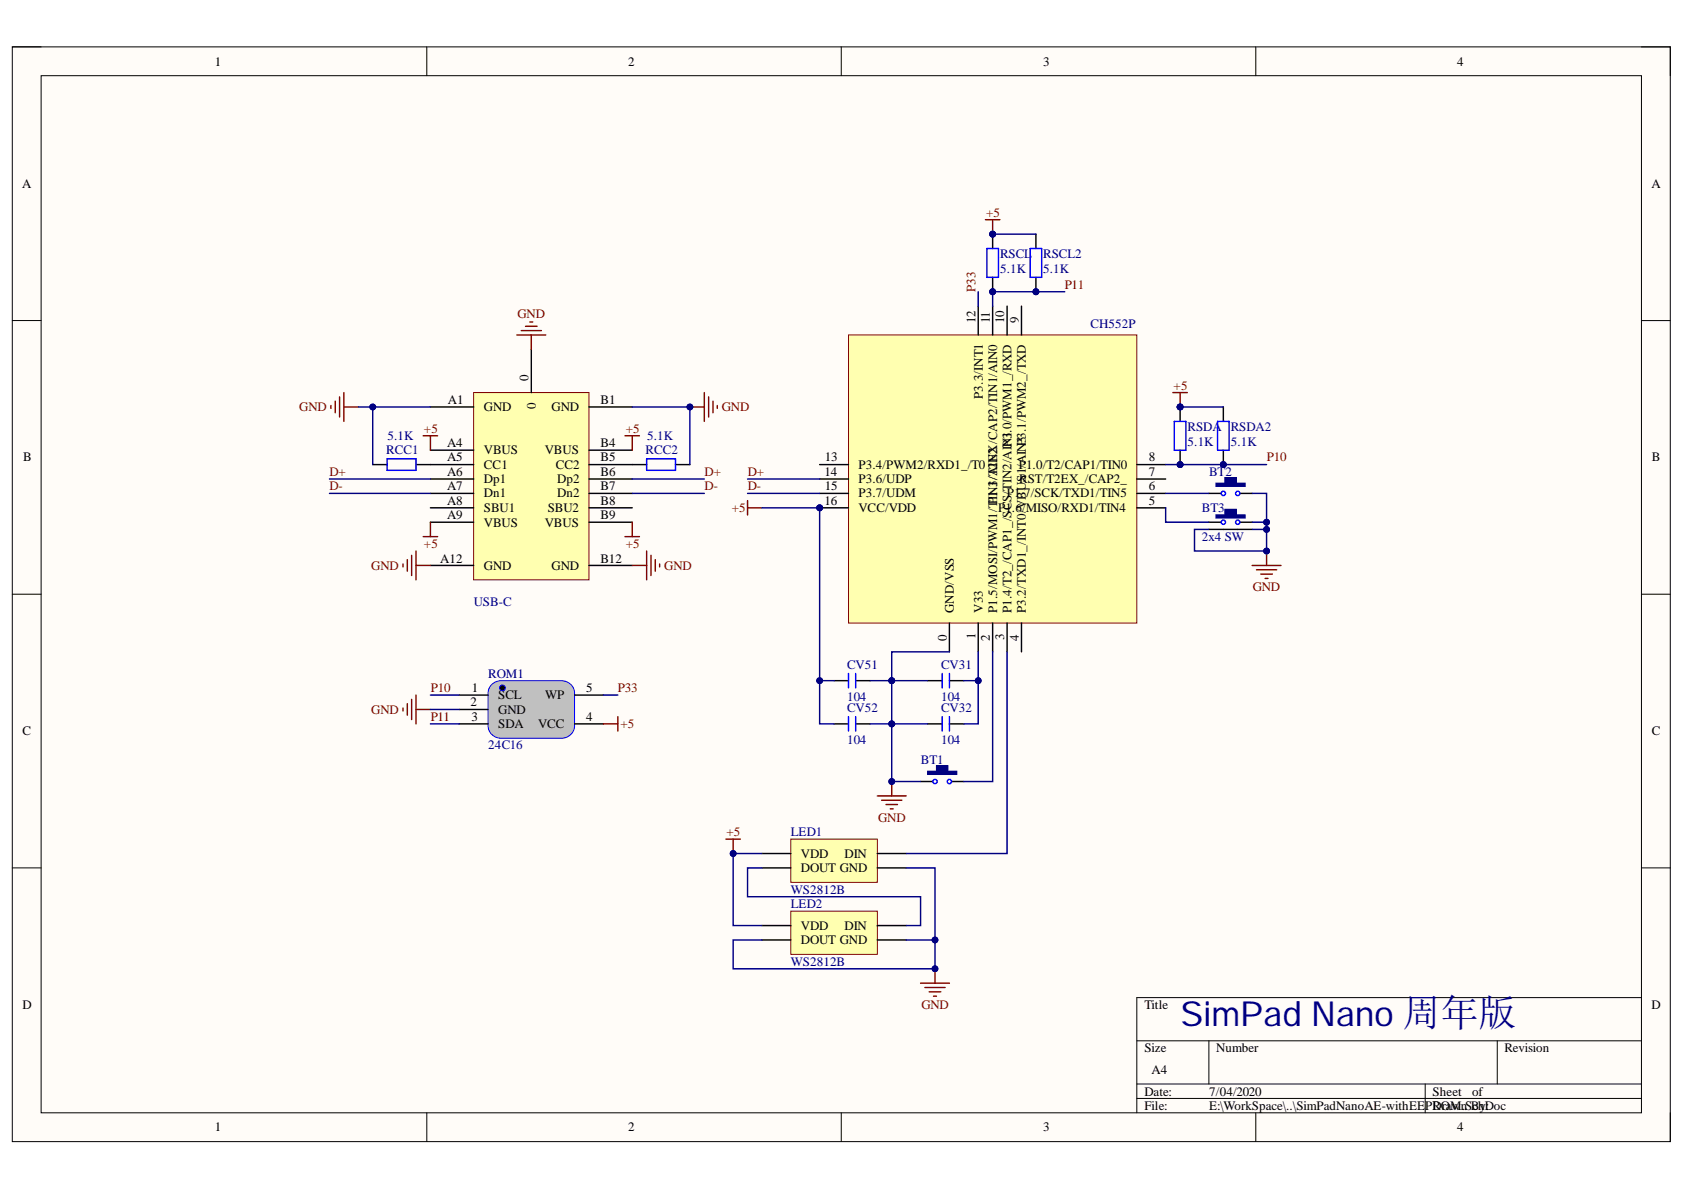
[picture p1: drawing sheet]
<svg xmlns="http://www.w3.org/2000/svg" width="297mm" height="210mm" viewBox="0 0 297 210" stroke-linecap="round" stroke-linejoin="round" font-family="sans-serif">
<path d="M2.2 8.3h292.4v193.1h-292.4z" fill-rule="evenodd" fill="#fffcf8"/>
<path d="M2.2 8.3h292.4v193.1h-292.4z" fill="none" stroke="#000" stroke-width=".18"/>
<path d="M7.3 13.4h282.2v182.9h-282.2z" fill-rule="evenodd" fill="#fffcf8"/>
<g fill="none" stroke="#000" stroke-width=".18">
<path d="M2.2 8.3h5.1M7.3 13.4h282.2v182.9h-282.2zM75.3 8.3v5M148.4 8.3v5M221.5 8.3v5.1M289.5 8.3h5.1v5.1M2.2 56.5h5.1M289.5 56.5h5.1M2.2 104.8h5.1M289.5 104.8h5.1M2.2 153.1h5.1M289.5 153.1h5.1"/>
<path d="M289.5 176h-89v20.3M75.3 196.3v5.1M148.4 196.3v5.1M200.5 183.6h89M200.5 191.2h89M200.5 193.8h89M213.2 183.6v7.6M221.5 196.3v5.1M251.4 191.2v5.1M264.1 183.6v7.6M294.6 196.3v5.1"/>
</g>
<path d="M218.3 92.1h2.6" fill="none" stroke="#000" stroke-width=".25"/>
<circle cx="218.3" cy="92.1" r=".38" fill="#fff"/>
<circle cx="218.3" cy="92.1" r=".38" fill="none" stroke="#00f" stroke-width=".25"/>
<path d="M214.5 90.8h5.1v.6h-5.1z" fill-rule="evenodd" fill="#000080"/>
<path d="M214.5 90.8h5.1v.6h-5.1z" fill="none" stroke="#000080" stroke-width=".25"/>
<path d="M216 89.8h2.1v1.3h-2.1z" fill-rule="evenodd" fill="#000080"/>
<path d="M216 89.8h2.1v1.3h-2.1z" fill="none" stroke="#000080" stroke-width=".18"/>
<path d="M213.2 92.1h2.6" fill="none" stroke="#000" stroke-width=".25"/>
<circle cx="215.8" cy="92.1" r=".38" fill="#fff"/>
<circle cx="215.8" cy="92.1" r=".38" fill="none" stroke="#00f" stroke-width=".25"/>
<path d="M213.2 93.4h7.7" fill="none" stroke="#000" stroke-width=".25"/>
<path d="M83.5 69.2h20.4v33.1h-20.4z" fill-rule="evenodd" fill="#ffffb0"/>
<path d="M83.5 69.2h20.4v33.1h-20.4z" fill="none" stroke="#800000" stroke-width=".18"/>
<g fill="none" stroke="#000" stroke-width=".25">
<path d="M75.9 71.8h7.6M75.9 79.4h7.6M93.7 61.6v7.6M103.9 71.8h7.6M103.9 79.4h7.6M75.9 81.9h7.6M75.9 84.5h7.6M75.9 87h7.6M75.9 89.6h7.6M75.9 92.1h7.6M75.9 99.7h7.6M103.9 81.9h7.6"/>
<path d="M103.9 84.5h7.6M103.9 87h7.6M103.9 89.6h7.6M103.9 92.1h7.6M103.9 99.7h7.6"/>
</g>
<g fill="none" stroke="#800000" stroke-width=".25">
<path d="M91.2 59.1h5.1M91.9 58.3h3.6M92.7 57.6h2M93.5 56.8h.5M93.7 59.1v2.5M58.4 71.5v.5M59.1 70.8v2M59.9 70v3.6M60.7 69.2v5.1M60.7 71.8h2.5M121.7 71.8h2.5M124.2 69.2v5.1"/>
<path d="M125 70v3.6M125.8 70.8v2M126.5 71.5v.5M71.1 99.5v.5M71.8 98.7v2.1M72.6 98v3.5M73.4 99.7h2.5M73.4 97.2v5.1M111.5 99.7h2.6M114.1 97.2v5.1M114.8 98v3.5M115.6 98.7v2.1"/>
<path d="M116.4 99.5v.5"/>
</g>
<circle cx="121.7" cy="71.8" r=".51" fill="#000080"/>
<circle cx="121.7" cy="71.8" r=".51" fill="none" stroke="#000080" stroke-width=".18"/>
<path d="M65.7 81.9h2.6M73.4 81.9h2.5M111.5 81.9h2.6M119.1 81.9h2.6" fill="none" stroke="#000" stroke-width=".25"/>
<path d="M68.3 80.9h5.1v2.1h-5.1zM114.1 80.9h5v2.1h-5z" fill="none" stroke="#00f" stroke-width=".25"/>
<path d="M74.6 76.9h2.6M75.9 76.9v2.5M110.2 76.9h2.6M111.5 76.9v2.5M74.6 94.7h2.6M75.9 92.1v2.6M110.2 94.7h2.6M111.5 92.1v2.6" fill="none" stroke="#800000" stroke-width=".25"/>
<circle cx="144.6" cy="89.6" r=".51" fill="#000080"/>
<circle cx="144.6" cy="89.6" r=".51" fill="none" stroke="#000080" stroke-width=".18"/>
<path d="M149.7 59.1h50.8v50.8h-50.8z" fill-rule="evenodd" fill="#ffffb0"/>
<path d="M149.7 59.1h50.8v50.8h-50.8z" fill="none" stroke="#800000" stroke-width=".18"/>
<g fill="none" stroke="#000" stroke-width=".25">
<path d="M172.5 54v5.1M175.1 54v5.1M177.6 54v5.1M180.2 54v5.1M144.6 89.6h5.1M144.6 87h5.1M144.6 84.5h5.1M144.6 81.9h5.1M200.5 89.6h5.1M200.5 87h5.1M200.5 84.5h5.1M200.5 81.9h5.1"/>
<path d="M172.5 109.9v5.1M175.1 109.9v5.1M177.6 109.9v5.1M180.2 109.9v5.1"/>
</g>
<circle cx="144.6" cy="89.6" r=".51" fill="#000080"/>
<circle cx="144.6" cy="89.6" r=".51" fill="none" stroke="#000080" stroke-width=".18"/>
<path d="M167.5 109.9v5.1" fill="none" stroke="#000" stroke-width=".25"/>
<path d="M139.5 148h15.2v7.6h-15.2z" fill-rule="evenodd" fill="#ffffb0"/>
<path d="M139.5 148h15.2v7.6h-15.2z" fill="none" stroke="#800000" stroke-width=".18"/>
<path d="M134.4 150.6h5.1M134.4 153.1h5.1M154.7 150.6h5.1M154.7 153.1h5.1" fill="none" stroke="#000" stroke-width=".25"/>
<path d="M139.5 160.7h15.2v7.6h-15.2z" fill-rule="evenodd" fill="#ffffb0"/>
<path d="M139.5 160.7h15.2v7.6h-15.2z" fill="none" stroke="#800000" stroke-width=".18"/>
<path d="M134.4 163.3h5.1M134.4 165.8h5.1M154.7 163.3h5.1M154.7 165.8h5.1" fill="none" stroke="#000" stroke-width=".25"/>
<path d="M128 148h2.6M129.3 148v2.6" fill="none" stroke="#800000" stroke-width=".25"/>
<circle cx="129.3" cy="150.6" r=".51" fill="#000080"/>
<circle cx="129.3" cy="150.6" r=".51" fill="none" stroke="#000080" stroke-width=".18"/>
<path d="M162.4 173.4h5.1M163.1 174.2h3.6M163.9 174.9h2M164.7 175.7h.5M164.9 170.9v2.5" fill="none" stroke="#800000" stroke-width=".25"/>
<circle cx="164.9" cy="170.9" r=".51" fill="#000080"/>
<circle cx="164.9" cy="170.9" r=".51" fill="none" stroke="#000080" stroke-width=".18"/>
<path d="M157.3 137.9v2.5M154.7 140.4h5.1M155.5 141.2h3.6M156.3 141.9h2M157 142.7h.5" fill="none" stroke="#800000" stroke-width=".25"/>
<circle cx="157.3" cy="137.9" r=".51" fill="#000080"/>
<circle cx="157.3" cy="137.9" r=".51" fill="none" stroke="#000080" stroke-width=".18"/>
<path d="M131.9 88.3v2.5M131.9 89.6h2.5M220.9 99.7h5.1M223.4 97.2v2.5M221.6 100.5h3.6M222.4 101.3h2M223.2 102h.5" fill="none" stroke="#800000" stroke-width=".25"/>
<path d="M147.1 120.1h2.6M147.1 127.7h2.6M150.9 120.1h2.6M150.9 127.7h2.6M163.6 120.1h2.6M163.6 127.7h2.6M167.5 120.1h2.5M167.5 127.7h2.5" fill="none" stroke="#000" stroke-width=".25"/>
<path d="M149.7 118.8v2.5M150.9 118.8v2.5M166.2 118.8v2.5M167.5 118.8v2.5M149.7 126.4v2.6M150.9 126.4v2.6M166.2 126.4v2.6M167.5 126.4v2.6" fill="none" stroke="#00f" stroke-width=".25"/>
<circle cx="223.4" cy="97.2" r=".51" fill="#000080"/>
<circle cx="223.4" cy="97.2" r=".51" fill="none" stroke="#000080" stroke-width=".18"/>
<path d="M162.4 137.9h2.5M167.5 137.9h2.5" fill="none" stroke="#000" stroke-width=".25"/>
<circle cx="167.5" cy="137.9" r=".38" fill="#fff"/>
<circle cx="167.5" cy="137.9" r=".38" fill="none" stroke="#00f" stroke-width=".25"/>
<circle cx="164.9" cy="137.9" r=".38" fill="#fff"/>
<circle cx="164.9" cy="137.9" r=".38" fill="none" stroke="#00f" stroke-width=".25"/>
<path d="M163.6 136.1h5.1v.5h-5.1z" fill-rule="evenodd" fill="#000080"/>
<path d="M163.6 136.1h5.1v.5h-5.1z" fill="none" stroke="#000080" stroke-width=".25"/>
<path d="M165.2 135.1h2v1.2h-2z" fill-rule="evenodd" fill="#000080"/>
<path d="M165.2 135.1h2v1.2h-2z" fill="none" stroke="#000080" stroke-width=".18"/>
<path d="M213.2 87h2.6M218.3 87h2.6" fill="none" stroke="#000" stroke-width=".25"/>
<circle cx="218.3" cy="87" r=".38" fill="#fff"/>
<circle cx="218.3" cy="87" r=".38" fill="none" stroke="#00f" stroke-width=".25"/>
<circle cx="215.8" cy="87" r=".38" fill="#fff"/>
<circle cx="215.8" cy="87" r=".38" fill="none" stroke="#00f" stroke-width=".25"/>
<path d="M214.5 85.3h5.1v.5h-5.1z" fill-rule="evenodd" fill="#000080"/>
<path d="M214.5 85.3h5.1v.5h-5.1z" fill="none" stroke="#000080" stroke-width=".25"/>
<path d="M216 84.2h2.1v1.3h-2.1z" fill-rule="evenodd" fill="#000080"/>
<path d="M216 84.2h2.1v1.3h-2.1z" fill="none" stroke="#000080" stroke-width=".18"/>
<path d="M86.8 120.7l1-.6h.6h10.6a2.28 2.28 0 0 1 2.3 2.2v5.7a2.28 2.28 0 0 1-2.3 2.2h-10.6a2.28 2.28 0 0 1-2.3-2.2v-5.7l.1-.6z" fill="#c0c0c0"/>
<g fill="none" stroke="#00f" stroke-width=".18">
<path d="M86.8 120.7l1-.6h.6h10.6a2.28 2.28 0 0 1 2.3 2.2v5.7a2.28 2.28 0 0 1-2.3 2.2h-10.6a2.28 2.28 0 0 1-2.3-2.2v-5.7l.1-.6z"/>
<circle cx="88.6" cy="121.3" r=".51"/>
</g>
<path d="M81 122.6h5.1M81 125.1h5.1M81 127.7h5.1M101.3 122.6h5.1M101.3 127.7h5.1" fill="none" stroke="#000" stroke-width=".25"/>
<circle cx="88.6" cy="121.3" r=".51" fill="#000"/>
<path d="M173.8 38.8h2.6M175.1 38.8v2.5M206.9 69.2h2.5M208.2 69.2v2.6M71.1 124.9v.5M71.8 124.1v2.1M72.6 123.4v3.5M73.4 122.6v5.1M73.4 125.1h2.5M106.4 127.7h2.6M109 126.4v2.6" fill="none" stroke="#800000" stroke-width=".25"/>
<path d="M207.1 74.3v5.1M209.2 74.3v5.1" fill="none" stroke="#00f" stroke-width=".25"/>
<circle cx="175.1" cy="51.5" r=".51" fill="#000080"/>
<circle cx="175.1" cy="51.5" r=".51" fill="none" stroke="#000080" stroke-width=".18"/>
<path d="M175.1 48.9v2.6" fill="none" stroke="#000" stroke-width=".25"/>
<circle cx="175.1" cy="51.5" r=".51" fill="#000080"/>
<circle cx="175.1" cy="51.5" r=".51" fill="none" stroke="#000080" stroke-width=".18"/>
<path d="M174.1 43.8v5.1h2v-5.1M181.7 48.9v-5.1h2v5.1M214.8 79.4v-5.1h2v5.1" fill="none" stroke="#00f" stroke-width=".25"/>
<path d="M182.7 41.3v2.5M215.8 71.8v2.5" fill="none" stroke="#000" stroke-width=".25"/>
<path d="M63.2 71.8h12.7M208.2 71.8h7.6M58.1 87h17.8M58.1 84.5h17.8" fill="none" stroke="#000080" stroke-width=".25"/>
<circle cx="65.7" cy="71.8" r=".51" fill="#000080"/>
<circle cx="65.7" cy="71.8" r=".51" fill="none" stroke="#000080" stroke-width=".18"/>
<path d="M111.5 71.8h10.2v10.1M111.5 87h12.7M111.5 84.5h12.7M75.9 127.7h5.1M75.9 125.1h5.1M75.9 122.6h5.1M106.4 122.6h2.6" fill="none" stroke="#000080" stroke-width=".25"/>
<circle cx="121.7" cy="71.8" r=".51" fill="#000080"/>
<circle cx="121.7" cy="71.8" r=".51" fill="none" stroke="#000080" stroke-width=".18"/>
<path d="M159.8 153.1h5.1v17.8h-35.6v-5.1h5.1" fill="none" stroke="#000080" stroke-width=".25"/>
<circle cx="164.9" cy="170.9" r=".51" fill="#000080"/>
<circle cx="164.9" cy="170.9" r=".51" fill="none" stroke="#000080" stroke-width=".18"/>
<circle cx="164.9" cy="165.8" r=".51" fill="#000080"/>
<circle cx="164.9" cy="165.8" r=".51" fill="none" stroke="#000080" stroke-width=".18"/>
<path d="M134.4 150.6h-5.1v12.7h5.1" fill="none" stroke="#000080" stroke-width=".25"/>
<circle cx="129.3" cy="150.6" r=".51" fill="#000080"/>
<circle cx="129.3" cy="150.6" r=".51" fill="none" stroke="#000080" stroke-width=".18"/>
<path d="M131.9 87h12.7M131.9 84.5h12.7M134.4 89.6h10.2v38.1h2.5M134.4 153.1h-2.5v5.1h30.5v5.1h-2.6" fill="none" stroke="#000080" stroke-width=".25"/>
<circle cx="144.6" cy="89.6" r=".51" fill="#000080"/>
<circle cx="144.6" cy="89.6" r=".51" fill="none" stroke="#000080" stroke-width=".18"/>
<circle cx="144.6" cy="120.1" r=".51" fill="#000080"/>
<circle cx="144.6" cy="120.1" r=".51" fill="none" stroke="#000080" stroke-width=".18"/>
<path d="M144.6 120.1h2.5" fill="none" stroke="#000080" stroke-width=".25"/>
<circle cx="144.6" cy="120.1" r=".51" fill="#000080"/>
<circle cx="144.6" cy="120.1" r=".51" fill="none" stroke="#000080" stroke-width=".18"/>
<path d="M153.5 127.7h3.8" fill="none" stroke="#000080" stroke-width=".25"/>
<circle cx="157.3" cy="127.7" r=".51" fill="#000080"/>
<circle cx="157.3" cy="127.7" r=".51" fill="none" stroke="#000080" stroke-width=".18"/>
<path d="M153.5 120.1h3.8" fill="none" stroke="#000080" stroke-width=".25"/>
<circle cx="157.3" cy="120.1" r=".51" fill="#000080"/>
<circle cx="157.3" cy="120.1" r=".51" fill="none" stroke="#000080" stroke-width=".18"/>
<path d="M167.5 115h-10.2v22.9h5.1" fill="none" stroke="#000080" stroke-width=".25"/>
<circle cx="157.3" cy="137.9" r=".51" fill="#000080"/>
<circle cx="157.3" cy="137.9" r=".51" fill="none" stroke="#000080" stroke-width=".18"/>
<circle cx="157.3" cy="127.7" r=".51" fill="#000080"/>
<circle cx="157.3" cy="127.7" r=".51" fill="none" stroke="#000080" stroke-width=".18"/>
<circle cx="157.3" cy="120.1" r=".51" fill="#000080"/>
<circle cx="157.3" cy="120.1" r=".51" fill="none" stroke="#000080" stroke-width=".18"/>
<path d="M157.3 127.7h6.3" fill="none" stroke="#000080" stroke-width=".25"/>
<circle cx="157.3" cy="127.7" r=".51" fill="#000080"/>
<circle cx="157.3" cy="127.7" r=".51" fill="none" stroke="#000080" stroke-width=".18"/>
<path d="M157.3 120.1h6.3" fill="none" stroke="#000080" stroke-width=".25"/>
<circle cx="157.3" cy="120.1" r=".51" fill="#000080"/>
<circle cx="157.3" cy="120.1" r=".51" fill="none" stroke="#000080" stroke-width=".18"/>
<path d="M159.8 165.8h5.1" fill="none" stroke="#000080" stroke-width=".25"/>
<circle cx="164.9" cy="165.8" r=".51" fill="#000080"/>
<circle cx="164.9" cy="165.8" r=".51" fill="none" stroke="#000080" stroke-width=".18"/>
<path d="M172.5 115v12.7h-2.5M175.1 115v22.9h-5.1M177.6 115v35.6h-17.8" fill="none" stroke="#000080" stroke-width=".25"/>
<circle cx="172.5" cy="120.1" r=".51" fill="#000080"/>
<circle cx="172.6" cy="120.1" r=".51" fill="none" stroke="#000080" stroke-width=".18"/>
<path d="M170 120.1h2.5" fill="none" stroke="#000080" stroke-width=".25"/>
<circle cx="172.5" cy="120.1" r=".51" fill="#000080"/>
<circle cx="172.6" cy="120.1" r=".51" fill="none" stroke="#000080" stroke-width=".18"/>
<path d="M187.8 51.5h-12.7v2.5" fill="none" stroke="#000080" stroke-width=".25"/>
<circle cx="175.1" cy="51.5" r=".51" fill="#000080"/>
<circle cx="175.1" cy="51.5" r=".51" fill="none" stroke="#000080" stroke-width=".18"/>
<path d="M175.1 41.3h7.6M205.6 89.6v2.5h7.6M205.6 81.9h17.8M205.6 87h7.6M220.9 87h2.5v10.2h-12.7v-3.8h2.5" fill="none" stroke="#000080" stroke-width=".25"/>
<circle cx="223.4" cy="97.2" r=".51" fill="#000080"/>
<circle cx="223.4" cy="97.2" r=".51" fill="none" stroke="#000080" stroke-width=".18"/>
<circle cx="223.4" cy="93.4" r=".51" fill="#000080"/>
<circle cx="223.4" cy="93.4" r=".51" fill="none" stroke="#000080" stroke-width=".18"/>
<circle cx="223.4" cy="92.1" r=".51" fill="#000080"/>
<circle cx="223.4" cy="92.1" r=".51" fill="none" stroke="#000080" stroke-width=".18"/>
<path d="M220.9 93.4h2.5" fill="none" stroke="#000080" stroke-width=".25"/>
<circle cx="223.4" cy="93.4" r=".51" fill="#000080"/>
<circle cx="223.4" cy="93.4" r=".51" fill="none" stroke="#000080" stroke-width=".18"/>
<path d="M220.9 92.1h2.5" fill="none" stroke="#000080" stroke-width=".25"/>
<circle cx="223.4" cy="92.1" r=".51" fill="#000080"/>
<circle cx="223.4" cy="92.1" r=".51" fill="none" stroke="#000080" stroke-width=".18"/>
<path d="M65.7 71.8v10.1" fill="none" stroke="#000080" stroke-width=".25"/>
<circle cx="65.7" cy="71.8" r=".51" fill="#000080"/>
<circle cx="65.7" cy="71.8" r=".51" fill="none" stroke="#000080" stroke-width=".18"/>
<path d="M172.5 51.5v2.5" fill="none" stroke="#000080" stroke-width=".25"/>
<text font-size="6.1" fill="#000080" x="208.2" y="181">SimPad Nano 周年版</text>
<g font-size="3.5" fill="#000080">
<text x="174.3" y="43.4">PIRSCL02</text>
<text x="181.7" y="50.8">PIRSCL201</text>
<text x="207.1" y="73.7">PIRSDA02</text>
<text x="207.1" y="81.5">PIRSDA01</text>
<text x="214.8" y="81.5">PIRSDA201</text>
</g>
<g font-size="2.3">
<text x="37.9" y="11.6">1</text>
<text x="110.8" y="11.6">2</text>
<text x="184" y="11.6">3</text>
<text x="257" y="11.6">4</text>
<text x="3.9" y="33.1">A</text>
<text x="291.3" y="33.1">A</text>
<text x="172.1" y="57.1" transform="rotate(-90 172.1 57.1)">12</text>
<text x="174.6" y="57.1" transform="rotate(-90 174.6 57.1)">11</text>
<text x="177.2" y="57.1" transform="rotate(-90 177.2 57.1)">10</text>
<text x="179.7" y="57.1" transform="rotate(-90 179.7 57.1)">9</text>
<text x="79" y="71.3">A1</text>
<text x="93.2" y="67.2" transform="rotate(-90 93.2 67.2)">0</text>
<text x="105.9" y="71.3">B1</text>
<text x="173.3" y="70.3" transform="rotate(-90 173.3 70.3)">P3.3/INT1</text>
<text x="85.4" y="72.5">GND</text>
<text x="94.5" y="72.1" transform="rotate(-90 94.5 72.1)">0</text>
<text x="97.3" y="72.5">GND</text>
<text x="4.1" y="81.4">B</text>
<text x="78.8" y="78.9">A4</text>
<text x="78.8" y="81.4">A5</text>
<text x="78.8" y="83.9">A6</text>
<text x="85.4" y="80.1">VBUS</text>
<text x="85.4" y="82.7">CC1</text>
<text x="96.1" y="80.1">VBUS</text>
<text x="98.1" y="82.7">CC2</text>
<text x="105.9" y="78.9">B4</text>
<text x="105.9" y="81.4">B5</text>
<text x="105.9" y="83.9">B6</text>
<text x="145.4" y="83.9">14</text>
<text x="145.5" y="81.4">13</text>
<text x="151.4" y="82.7">P3.4/PWM2/RXD1_/T0</text>
<text x="178.4" y="78.8" transform="rotate(-90 178.4 78.8)">P3.0/PWM1_/RXD</text>
<text x="179.7" y="82.7">P1.0/T2/CAP1/TIN0</text>
<text x="202.6" y="83.9">7</text>
<text x="202.6" y="81.4">8</text>
<text x="291.4" y="81.4">B</text>
<text x="78.8" y="86.5">A7</text>
<text x="78.8" y="89">A8</text>
<text x="85.4" y="85.2">Dp1</text>
<text x="85.4" y="87.7">Dn1</text>
<text x="98.3" y="85.2">Dp2</text>
<text x="98.3" y="87.7">Dn2</text>
<text x="105.9" y="86.5">B7</text>
<text x="105.9" y="89">B8</text>
<text x="145.4" y="89">16</text>
<text x="145.5" y="86.5">15</text>
<text x="151.4" y="85.2">P3.6/UDP</text>
<text x="151.4" y="87.7">P3.7/UDM</text>
<text x="175.9" y="87.6" transform="rotate(-90 175.9 87.6)">N1/T2EX/CAP2/TIN1/AIN0</text>
<text x="177.6" y="87.7">P1.7/SCK/TXD1/TIN5</text>
<text x="179.8" y="85.2">RST/T2EX_/CAP2_</text>
<text x="202.6" y="89">5</text>
<text x="202.6" y="86.5">6</text>
<text x="78.8" y="91.5">A9</text>
<text x="85.4" y="90.3">SBU1</text>
<text x="85.4" y="92.9">VBUS</text>
<text x="96.1" y="92.9">VBUS</text>
<text x="96.6" y="90.3">SBU2</text>
<text x="105.9" y="91.5">B9</text>
<text x="151.4" y="90.3">VCC/VDD</text>
<text x="176.1" y="90.3">P1.6/MISO/RXD1/TIN4</text>
<text x="77.7" y="99.2">A12</text>
<text x="85.4" y="100.5">GND</text>
<text x="97.3" y="100.5">GND</text>
<text x="105.9" y="99.2">B12</text>
<text x="167" y="113" transform="rotate(-90 167 113)">0</text>
<text x="168.3" y="108.1" transform="rotate(-90 168.3 108.1)">GND/VSS</text>
<text x="172.1" y="112.8" transform="rotate(-90 172.1 112.8)">1</text>
<text x="173.3" y="108.1" transform="rotate(-90 173.3 108.1)">V33</text>
<text x="174.6" y="113" transform="rotate(-90 174.6 113)">2</text>
<text x="175.9" y="108.1" transform="rotate(-90 175.9 108.1)">P1.5/MOSI/PWM1/TPI1.3/AIN2</text>
<text x="177.2" y="112.8" transform="rotate(-90 177.2 112.8)">3</text>
<text x="178.4" y="108.1" transform="rotate(-90 178.4 108.1)">P1.4/T2_/CAP1_/SCS/TIN2/AIN1</text>
<text x="179.7" y="113" transform="rotate(-90 179.7 113)">4</text>
<text x="181" y="108.1" transform="rotate(-90 181 108.1)">P3.2/TXD1_/INT0/VBUS1/AINP33.1/PWM2_/TXD</text>
<text x="83" y="124.6">2</text>
<text x="83.2" y="122.1">1</text>
<text x="87.9" y="123.3">SCL</text>
<text x="87.9" y="125.9">GND</text>
<text x="96.2" y="123.3">WP</text>
<text x="103.4" y="122.1">5</text>
<text x="4" y="129.7">C</text>
<text x="83.2" y="127.1">3</text>
<text x="87.9" y="128.4">SDA</text>
<text x="94.9" y="128.4">VCC</text>
<text x="103.4" y="127.1">4</text>
<text x="291.4" y="129.7">C</text>
<text x="141.3" y="151.3">VDD</text>
<text x="141.3" y="153.8">DOUT GND</text>
<text x="149" y="151.3">DIN</text>
<text x="141.3" y="164">VDD</text>
<text x="141.3" y="166.5">DOUT GND</text>
<text x="149" y="164">DIN</text>
<text x="4" y="177.9">D</text>
<text x="201.9" y="177.9">Title</text>
<text x="291.3" y="177.9">D</text>
<text x="201.9" y="185.6">Size</text>
<text x="214.5" y="185.6">Number</text>
<text x="265.4" y="185.6">Revision</text>
<text x="203.1" y="189.4">A4</text>
<text x="201.9" y="193.2">Date:</text>
<text x="201.9" y="195.8">File:</text>
<text x="213.3" y="193.2">7/04/2020</text>
<text x="213.3" y="195.8">E:\WorkSpace\..\SimPadNanoAE-withEE</text>
<text x="251.4" y="195.8">PROM.SchDoc</text>
<text x="252.7" y="193.2">Sheet</text>
<text x="252.7" y="195.8">Drawn By:</text>
<text x="259.7" y="193.2">of</text>
<text x="37.9" y="199.6">1</text>
<text x="110.8" y="199.6">2</text>
<text x="184" y="199.6">3</text>
<text x="257" y="199.6">4</text>
</g>
<g font-size="2.3" fill="#800000">
<text x="173.9" y="38.2">+5</text>
<text x="172.1" y="51.5" transform="rotate(-90 172.1 51.5)">P33</text>
<text x="187.8" y="51">P11</text>
<text x="91.3" y="56">GND</text>
<text x="207" y="68.7">+5</text>
<text x="52.8" y="72.5">GND</text>
<text x="74.8" y="76.3">+5</text>
<text x="110.4" y="76.3">+5</text>
<text x="127.3" y="72.5">GND</text>
<text x="58.1" y="83.9">D+</text>
<text x="124.3" y="83.9">D+</text>
<text x="131.9" y="83.9">D+</text>
<text x="223.4" y="81.4">P10</text>
<text x="58.1" y="86.5">D-</text>
<text x="124.3" y="86.5">D-</text>
<text x="131.9" y="86.5">D-</text>
<text x="129.1" y="90.3">+5</text>
<text x="65.5" y="100.5">GND</text>
<text x="74.8" y="96.7">+5</text>
<text x="110.4" y="96.7">+5</text>
<text x="117.2" y="100.5">GND</text>
<text x="221" y="104.3">GND</text>
<text x="65.5" y="125.9">GND</text>
<text x="76" y="122.1">P10</text>
<text x="109" y="122.1">P33</text>
<text x="76" y="127.1">P11</text>
<text x="109.5" y="128.4">+5</text>
<text x="128.2" y="147.5">+5</text>
<text x="154.9" y="145">GND</text>
<text x="162.5" y="177.9">GND</text>
</g>
<g font-size="2.3" fill="#000080">
<text x="176.4" y="45.6">RSCL</text>
<text x="184" y="45.6">RSCL2</text>
<text x="176.4" y="48.1">5.1K</text>
<text x="184" y="48.1">5.1K</text>
<text x="192.4" y="57.8">CH552P</text>
<text x="68.4" y="77.6">5.1K</text>
<text x="114.1" y="77.6">5.1K</text>
<text x="209.5" y="76.1">RSDA</text>
<text x="217.1" y="76.1">RSDA2</text>
<text x="68.1" y="80.1">RCC1</text>
<text x="113.9" y="80.1">RCC2</text>
<text x="209.5" y="78.6">5.1K</text>
<text x="213.3" y="83.9">BT2</text>
<text x="217.1" y="78.6">5.1K</text>
<text x="212" y="90.3">BT3</text>
<text x="212" y="95.4">2x4 SW</text>
<text x="83.6" y="106.8">USB-C</text>
<text x="86.1" y="119.5">ROM1</text>
<text x="149.4" y="118">CV51</text>
<text x="166" y="118">CV31</text>
<text x="149.4" y="123.6">104</text>
<text x="149.4" y="125.6">CV52</text>
<text x="166" y="123.6">104</text>
<text x="166" y="125.6">CV32</text>
<text x="149.4" y="131.2">104</text>
<text x="166" y="131.2">104</text>
<text x="86.1" y="132.2">24C16</text>
<text x="162.4" y="134.7">BT1</text>
<text x="139.5" y="147.5">LED1</text>
<text x="139.5" y="157.6">WS2812B</text>
<text x="139.5" y="160.2">LED2</text>
<text x="139.5" y="170.3">WS2812B</text>
</g>
</svg>
